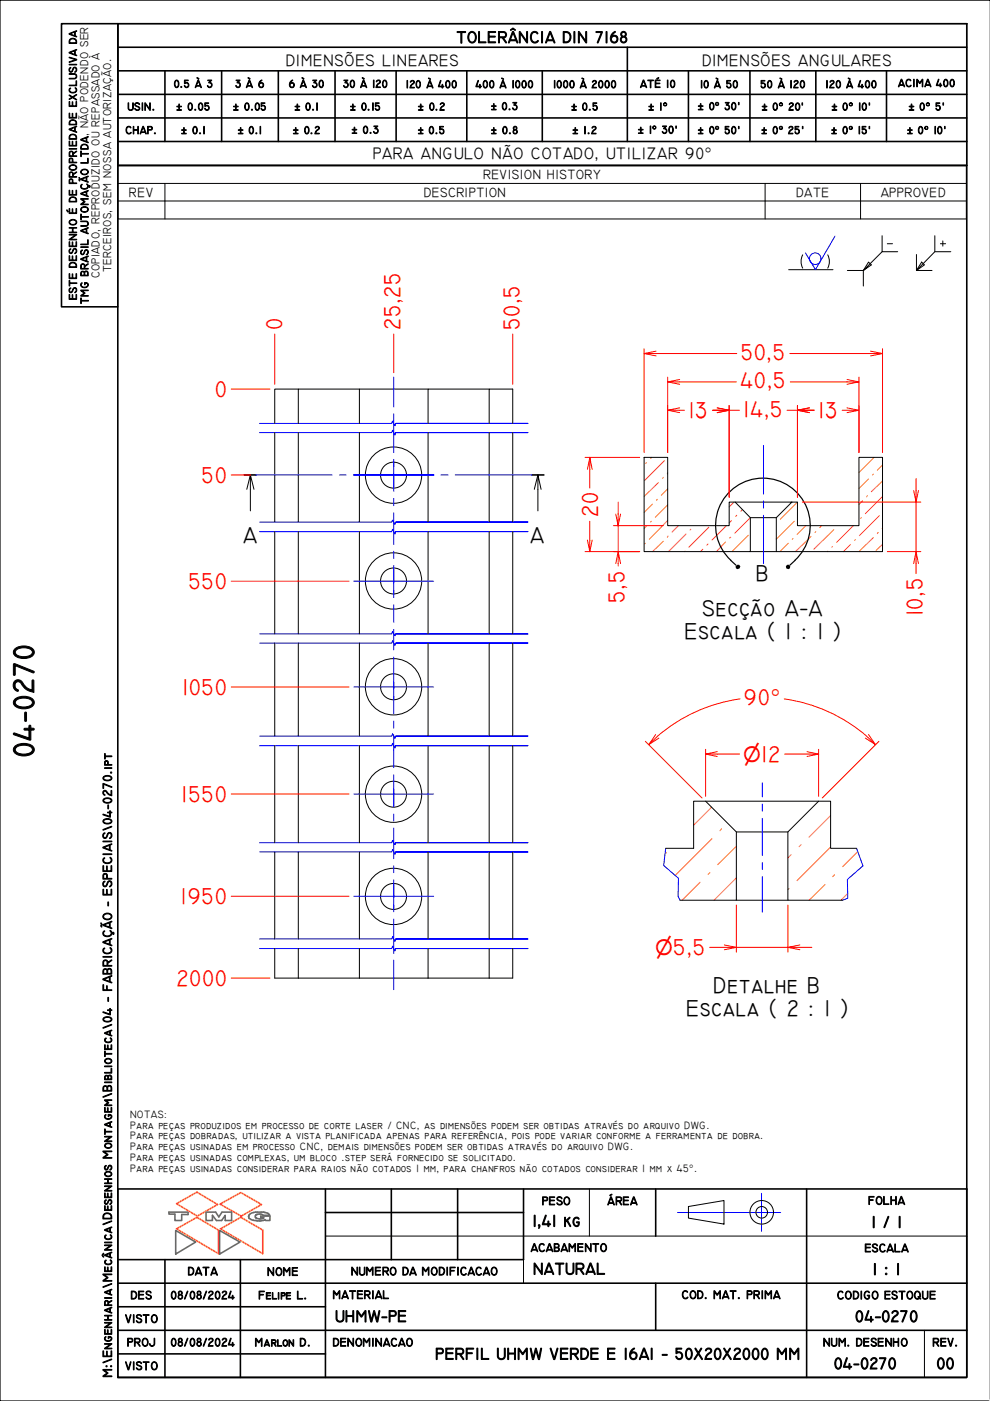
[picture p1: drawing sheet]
<svg xmlns="http://www.w3.org/2000/svg" width="210mm" height="297mm" viewBox="0 0 210 297" stroke-linecap="round" stroke-linejoin="round" font-family="sans-serif">
<!-- layer: TMG - Hachura -->
<g fill="none" stroke="#ff8000" stroke-width=".21">
<path d="M137.1 98.1l-.2 .1M138.2 97l-.3 .2M140.9 97.6l-4.2 4.3M185.3 97l-3.2 3.2M187.1 98.6l-1.1 1.1M136.8 115.2l-.1 .1M137.1 111.5l-.5 .5M138.1 110.5l-.2 .2M138.3 106.9l-1.7 1.8M139.4 105.9l-.2 .2M139.6 102.3l-3 3M140.6 114.8l-2.3 2.2"/>
<path d="M140.6 101.2l-.1 .3M141.6 110.3l-3.9 4M141.6 107l-2.7 2.7M141.6 103.7l-1.4 1.3M141.6 100.3l-.1 .1M141.6 113.7l-.1 .2M143.8 111.4l-1.3 1.4M145.3 116.9l-.2 .1M145.5 113.2l-3.8 3.8M146.5 112.2l-.2 .2M149 116.4l-.5 .6M150.1 115.3l-.2 .3"/>
<path d="M150.3 111.8l-4.3 4.2M153.8 114.9l-1.9 2.1M154 111.4l-3 3.1M154.9 113.9l-.2 .2M155.1 110.3l-.5 .6M155.6 106.5l-1 1M156.2 109.2l-.2 .3M157.4 108.1l-.3 .3M158.7 113.5l-3.5 3.5M159.1 109.8l-3.3 3.3M167.1 115.2l-1.7 1.8M168.1 114.2l-.1 .1"/>
<path d="M168.4 110.5l-3.8 3.8M169.1 106.5l-3.7 3.6M170.9 111.4l-1.9 1.9M172 113.7l-3.3 3.3M173 112.7l-.2 .2M174.2 111.4l-.4 .5M175.5 116.9l-.1 .1M176.5 115.9l-.1 .1M176.8 112.3l-4.2 4.1M180.3 115.4l-1.5 1.6M180.9 111.4l-3.5 3.6M181.4 114.4l-.2 .2"/>
<path d="M182.6 109.8l-.1 .1M182.9 106.2l-.8 .8M183.9 105.1l-.2 .3M184.1 101.5l-2 2.1M185.2 114l-3.1 3M185.2 100.5l-.2 .2M186.2 112.9l-.2 .2M186.4 109.3l-4.2 4.3M187 112h.1M187.1 115.4l-1.3 1.3M187.1 105.3l-3.6 3.6M187.1 102l-2.4 2.3"/>
<path d="M150.9 171.1l-3.8 3.8M151 177.8l-7.8 7.8M153 175.7l-.3 .4M156.1 179.4l-4 3.9M169.8 179.1l-.4 .4M176.1 179.6l-7.1 7.1M176.1 172.9l-4.6 4.6M141.3 180.8l-.2 .2M148.4 187.1l-3.8 3.8M150.5 185l-.4 .4M156.1 186.1l-4.7 4.8M167.3 188.4l-.3 .2"/>
<path d="M167.7 181.2l-.7 .7M174.9 187.6l-3.4 3.3M177 185.4l-.5 .5M179.7 189.4l-1.4 1.5M181.9 180.5l-3.3 3.3"/>
</g>
<!-- layer: TMG - Linha de Quebra -->
<g fill="none" stroke="#00f" stroke-width=".21">
<path d="M55 91.7h28.1l.1-.5 .5 1 .2-.5h28h-28M55 89.8h28.1l.1-.5 .5 1 .2-.5h28h-28M55 112.7h28.1l.1-.5 .5 1 .2-.5h28h-28M55 110.7h28.1l.1-.4 .5 .9 .2-.5h28h-28M55 136.3h28.1l.1-.5 .5 1 .2-.5h28h-28M55 134.4h28.1l.1-.5 .5 .9 .2-.4h28h-28M55 158.1h28.1l.1-.5 .5 1 .2-.5h28h-28M55 156.1h28.1l.1-.5 .5 1 .2-.5h28h-28M55 178.7h28.1l.1-.5 .5 .9 .2-.4h28h-28M141.1 179.9l-.4 3.6 3.1 2.7v3.8l.4 .9M181.6 179.9l1.4 3.7-3.3 2.9v3.9l-1.1 .5M55 180.6h28.1l.1-.5 .5 1 .2-.5h28h-28"/>
<path d="M55 199.1h28.1l.1-.5 .5 1 .2-.5h28h-28M55 201.1h28.1l.1-.5 .5 1 .2-.5h28h-28"/>
</g>
<g fill="none" stroke="#000" stroke-width=".21">
<path d="M58.3 91.7v19M63.2 82.5h-4.9v7.3M63.2 91.7v19M76.2 82.5h-13v7.3M76.2 91.7v19M90.8 82.5h-14.6v7.3M90.8 91.7v19M103.7 82.5h-12.9v7.3M103.7 89.8v-7.3h5v7.3M103.7 91.7v19M108.7 91.7v19M136.6 97h5v14.4h13v-4.9h1.3l3.2 3.3v7.2h-22.5z"/>
<path d="M58.3 112.7v21.7M63.2 112.7v21.7M76.2 112.7v21.7M90.8 112.7v21.7M103.7 112.7v21.7M108.7 112.7v21.7M155.9 106.5h13.2v4.9h13v-14.4h5v20h-22.5v-7.2l3.3-3.3M159.1 109.8h5.5M159.1 117h5.5M58.3 136.3v19.8M63.2 136.3v19.8M76.2 136.3v19.8"/>
<path d="M90.8 136.3v19.8M103.7 136.3v19.8M108.7 136.3v19.8M58.3 158.1v20.6M63.2 158.1v20.6M76.2 158.1v20.6M90.8 158.1v20.6M103.7 158.1v20.6M108.7 158.1v20.6M141.1 179.9h6v-10h2.5l6.5 6.5v14.5h-11.9M149.6 169.9h24M156.1 176.4h10.9"/>
<path d="M181.6 179.9h-5.5v-10h-2.5l-6.6 6.5v14.5h11.6M58.3 180.6v18.5M63.2 180.6v18.5M76.2 180.6v18.5M90.8 180.6v18.5M103.7 180.6v18.5M108.7 180.6v18.5M156.1 190.9h10.9M58.3 201.1v6.3h50.4v-6.3M63.2 201.1v6.3M76.2 201.1v6.3M90.8 201.1v6.3"/>
<path d="M103.7 201.1v6.3"/>
<circle cx="83.4" cy="100.7" r="2.75"/>
<circle cx="83.4" cy="100.7" r="6"/>
<circle cx="83.4" cy="123.2" r="2.75"/>
<circle cx="83.4" cy="123.2" r="6"/>
<circle cx="83.4" cy="145.6" r="2.75"/>
<circle cx="83.4" cy="145.6" r="6"/>
<circle cx="83.4" cy="168.4" r="2.75"/>
<circle cx="83.4" cy="168.4" r="6"/>
<circle cx="83.4" cy="190.1" r="2.75"/>
<circle cx="83.4" cy="190.1" r="6"/>
</g>
<path d="M51.7 100.7h2.7M112.7 100.7h2.6" fill="none" stroke="#000" stroke-width=".34"/>
<path d="M53.1 100.7l-.8 3M53.8 103.7l-.7-3v7.6M114 100.7l-.7 3M114.7 103.7l-.7-3v7.6" fill="none" stroke="#000" stroke-width=".21"/>
<!-- layer: TMG - Bordas do Detalhe -->
<path d="M154.9 118.8l1.1 1M155 118.8a10 10 0 0 1-.4-14.4 10 10 0 0 1 14.4 0 10 10 0 0 1-.5 14.4M168.6 118.8l-1.1 1" fill="none" stroke="#000" stroke-width=".25"/>
<g fill="#000">
<path d="M156 120.1l.3-.4h.4l.3 .4-.2 .4-.4 .2-.4-.2z" fill-rule="evenodd"/>
<path d="M166.9 119.7h.4l.3 .4-.1 .4-.4 .2-.4-.2-.1-.4z" fill-rule="evenodd"/>
</g>
<!-- layer: BORDA -->
<path d="M210 0h-210v297h210" fill="none" stroke="#000" stroke-width=".25"/>
<path d="M25 5h180v287h-180z" fill="none" stroke="#000" stroke-width=".34"/>
<!-- layer: TMG - Laranja -->
<path d="M37.4 255.2l4.3-2.4 4.4 2.6-4.3 2.4zM46.7 255.3l4.4-2.5 4.4 2.6-4.4 2.4zM37.4 260.5l4.3-2.4 4.6 2.7v5zM46.7 260.5l4.4-2.4 4.6 2.7v5z" fill="none" stroke="#f49800" stroke-width=".34"/>
<!-- layer: TMG - Marrom -->
<path d="M35.8 257h4.1v.5h-1.4v1.3h-1.4v-1.4h-1.3zM43.7 257h2l.7 1 .7-1h2v1.8h-1.3v-1.1l-.8 1.1h-1.1l-.9-1.1v1.1h-1.3zM52.9 257.5a4.1 4.1 0 0 1 4.2-.1v.3h-1.3a1.02 1.02 0 0 0-1.7 .3 1.46 1.46 0 0 0 1.9 .2h-.7v-.4h1.9v1h-.9l-.1-.2a4 4 0 0 1-3.4-.3l-.1-.4zM37.3 260.9l4.2 2.4-4.2 2.6zM46.6 260.9l4.3 2.4-4.3 2.6z" fill="none" stroke="#716f5f" stroke-width=".34"/>
<!-- layer: TMG - Simbolos -->
<path d="M205 292l5 5" fill="none" stroke="#fff" stroke-width=".21"/>
<g fill="none" stroke="#000" stroke-width=".34">
<path d="M25 10h180M25 15h180M35 15v15M47 15v15M59 15v15M71 15v15M84 15v15M99 15v15M115 15v15M133 10v20M146 15v15M159 15v15"/>
<path d="M173 15v15M188 15v15M25 20h180M25 25h180M25 30h180M205 35.1h-180v-30.1h-12v60.1h12M25 252.1h180v39.9h-180zM69 257.1h42M69 252.1v39.9M83 252.1v15M97 252.1v15M111 252.1v15h-42"/>
<path d="M139 252.1v10M171 252.1v39.9M25 272.1h180M25 277.1h44M35 267.1v24.9M51 267.1v24.9M139 272.1v10M25 282.1h180M25 287h44"/>
</g>
<g fill="none" stroke="#000" stroke-width=".21">
<path d="M25 38.9v-3.8h179.9v3.8M35 38.9v7.5M162.2 38.9v7.5M182.5 38.9v7.5M204.9 38.9h-179.9v3.7M204.9 38.9v7.5h-179.9v-3.8M205 35.1v-30.1h-180v60.1M25 42.6h179.9M179.7 57.3h3.3M187 53.4l-4 3.9 1.7-1.1-.6-.6-1.1 1.7v3.3M187 50v3.4h3.3M188.1 51.7h1.1"/>
<path d="M194.3 54v3.3M195.4 55.6l.6 .6-1.7 1.1zM198.2 50v3.4M199.4 51.7h1.1M199.9 51.1v1.1M201.6 53.4h-3.4l-3.9 3.9h3.3M125 252.1v10M146 255.8l7.5-1.3v5l-7.5-1.2zM69 262.1h136M111 267.1v5M196 282.1v9.9"/>
<circle cx="161.5" cy="257" r="2.5"/>
<circle cx="161.5" cy="257" r="1.23"/>
</g>
<!-- layer: TMG - Linha de Centro -->
<g fill="none" stroke="#00f" stroke-width=".21">
<path d="M83.5 80v6.3M83.5 87.7v8.3M83.5 97.4v1.5M161.9 94.4v10.4M83.5 100.4v3.8M83.5 105.7v1.5M83.5 108.7v6.7M83.5 116.9v1.5M83.5 119.9v3.7M161.9 106.2v1.5M161.9 109.2v10.3M83.5 125.2v1.5"/>
<path d="M83.5 128.2v3.7M83.5 133.5v4.3M83.5 139.3v3.7M83.5 144.6v1.5M83.5 147.6v3.7M83.5 152.9v1.5M83.5 155.8v7M83.5 164.3v1.5M83.5 167.2v3.9M83.5 172.6v1.5M83.5 175.5v6.6M161.6 166v2.9"/>
<path d="M161.6 170.5v1.5M161.6 173.5v7.9M83.5 183.6v1.4M83.5 186.5v3.9M83.5 191.9v1.4M83.5 194.8v7.3M161.6 182.9v1.4M161.6 185.9v7.5M83.5 203.6v6.2M143.7 257.1h21.8M161.5 253v8.1"/>
</g>
<!-- layer: TMG - Bordas -->
<path d="M25 267.1h44" fill="none" stroke="#000" stroke-width=".34"/>
<path d="M167.2 57.2h9.4M170.2 54l-.4 1.4 .4 1.5M175.5 54l.4 1.4-.4 1.5" fill="none" stroke="#000" stroke-width=".21"/>
<!-- layer: TMG - Simbologia Usinagem -->
<g fill="none" stroke="#00f" stroke-width=".21">
<path d="M177 50.1l-4.1 7.1-2.1-3.6"/>
<circle cx="172.8" cy="54.8" r="1.23"/>
</g>
<!-- layer: TMG - Marca de Centro -->
<g fill="none" stroke="#00f" stroke-width=".21">
<path d="M83.5 98.2v5M54.1 100.7h16.3M72 100.7h1.4M74.9 100.7h8.6h-8.5M91.9 100.7h-8.4h8.5M93.5 100.7h1.5M96.5 100.7h16.3M75 123.2h16.9M83.5 120.7v5M75 145.7h16.9M83.5 143.1v5M75 168.3h16.9"/>
<path d="M83.5 165.9v5M75 190h16.9M83.5 187.6v5"/>
</g>
<!-- layer: TMG - Cota -->
<g fill="none" stroke="#f00" stroke-width=".21">
<path d="M58.3 70.8v10.7M83.5 70.8v8.2M108.7 70.8v10.7M136.6 75l2.5 .5M136.6 73.9v22.1M139.1 74.5l-2.5 .5h19.6M141.6 80v16M167.5 75h19.6l-2.5 .5M182.1 80v16M184.6 74.5l2.5 .5M187.1 73.9v22.1M49 82.5h8.2"/>
<path d="M124 97h11.6M125.1 97l-.6 2.5M125.6 99.5l-.5-2.5v6.5M141.6 87l2.5 .5M141.6 81l2.5 .5M144.1 86.5l-2.5 .5h3.5M144.1 80.5l-2.5 .5h14.5M151 87h3.6l-2.5 .5M152.1 86.5l2.5 .5h2.2M154.6 86v19.4M166.9 87h2.2l2.5 .5M167.6 81h14.5l-2.5 .5"/>
<path d="M169.1 86v19.4M171.6 86.5l-2.5 .5h3.5M178.6 87h3.5l-2.5 .5M179.6 86.5l2.5 .5M179.6 80.5l2.5 .5M49 100.7h4.2M124 117h11.6M125.1 110.5v6.5l-.6-2.5M125.6 114.5l-.5 2.5M130 111.4h10.6M131.1 106.5v4.9l-.5-2.4M131.6 119.5l-.5-2.5v3"/>
<path d="M131.6 109l-.5 2.4v5.6l-.5 2.5M170.1 106.5h25.1M188.1 117h7.1M194.2 101.5v5l-.5-2.5M194.7 119.5l-.5-2.5v4.6M194.7 104l-.5 2.5v10.5l-.5 2.5M49 123.2h25M49 145.7h25M136.8 157.2l12 12M139 155.7l-1.4 2.1 1.8-1.6M139.7 156.5l-2.1 1.3M149.6 159.9l2.5 .5"/>
<path d="M149.6 158.9v10M152.1 159.4l-2.5 .5h7.2M156.9 148.2a34 34 0 0 0-17.5 7.9M166.3 148.2a34 34 0 0 1 17.5 7.9M166.4 159.9h7.2l-2.5 .5M171.1 159.4l2.5 .5M173.6 158.9v10M183.8 156.2l1.8 1.6-2.1-1.3M184.1 155.7l1.5 2.1M186.4 157.2l-12.1 12M49 168.3h25M49 190h25"/>
<path d="M156.1 191.9v10M167 191.9v10M49 207.4h8.2M150.5 200.9h5.6l-2.5 .5M153.6 200.3l2.5 .6h10.9l2.6 .5M169.6 200.3l-2.6 .6h5.1"/>
</g>
<text font-size="6.4" x="7.2" y="160.6" transform="rotate(-90 7.2 160.6)">04-0270</text>
<g font-size="4.9" fill="#f00">
<text x="59.9" y="70" transform="rotate(-90 59.9 70)">0</text>
<text x="84.8" y="70" transform="rotate(-90 84.8 70)">25,25</text>
<text x="110.2" y="70" transform="rotate(-90 110.2 70)">50,5</text>
<text x="157.1" y="76.3">50,5</text>
<text x="157" y="82.3">40,5</text>
<text x="45.6" y="84.1">0</text>
<text x="146" y="88.6">13</text>
<text x="157.6" y="88.3">14,5</text>
<text x="173.5" y="88.6">13</text>
<text x="42.8" y="102.4">50</text>
<text x="126.7" y="109.7" transform="rotate(-90 126.7 109.7)">20</text>
<text x="40" y="124.8">550</text>
<text x="132.4" y="127.8" transform="rotate(-90 132.4 127.8)">5,5</text>
<text x="195.6" y="130.7" transform="rotate(-90 195.6 130.7)">10,5</text>
<text x="38.6" y="147.3">1050</text>
<text x="157.7" y="149.5">90°</text>
<text x="38.4" y="170">1550</text>
<text x="38.3" y="191.7">1950</text>
<text x="37.4" y="209.1">2000</text>
</g>
<g font-size="4.9">
<text x="51.6" y="115.2">A</text>
<text x="112.4" y="115.2">A</text>
<text x="160.3" y="123.1">B</text>
<text x="148.8" y="130.6">Secção A-A</text>
<text x="145.1" y="135.5">Escala ( 1 : 1 )</text>
<text x="145.5" y="215.3">Escala ( 2 : 1 )</text>
<text x="151.2" y="210.5">Detalhe B</text>
</g>
<g font-size="4.4" fill="#f00">
<text x="157.6" y="161.5">⌀12</text>
<text x="138.9" y="202.6">⌀5,5</text>
</g>
<g font-size="3.6">
<text x="96.8" y="9.1">TOLERÂNCIA DIN 7168</text>
<text x="60.6" y="14.1">DIMENSÕES LINEARES</text>
<text x="148.8" y="14">DIMENSÕES ANGULARES</text>
<text x="79.1" y="33.8">PARA ANGULO NÃO COTADO, UTILIZAR 90°</text>
<text x="112.9" y="260">1,41 kg</text>
<text x="184.7" y="260.3">1 / 1</text>
<text x="113" y="270.2">NATURAL</text>
<text x="185" y="270.3">1 : 1</text>
<text x="71" y="280.3">UHMW-PE</text>
<text x="181.3" y="280.3">04-0270</text>
<text x="92.3" y="288.2">PERFIL UHMW VERDE E 16A1 - 50X20X2000 MM</text>
<text x="176.8" y="290.3">04-0270</text>
<text x="198.5" y="290.3">00</text>
</g>
<g font-size="2.9">
<text x="27.3" y="41.7">REV</text>
<text x="89.8" y="41.7">DESCRIPTION</text>
<text x="102.4" y="38">REVISION HISTORY</text>
<text x="168.8" y="41.7">DATE</text>
<text x="186.8" y="41.7">APPROVED</text>
</g>
<text font-size="2.8" x="23.7" y="292" transform="rotate(-90 23.7 292)">M:\Engenharia\Mecânica\Desenhos Montagem\Biblioteca\04 - FABRICAÇÃO - ESPECIAIS\04-0270.ipt</text>
<g font-size="2.5">
<text x="21.1" y="59" transform="rotate(-90 21.1 59)">COPIADO, REPRODUZIDO OU REPASSADO À</text>
<text x="23.5" y="57.8" transform="rotate(-90 23.5 57.8)">TERCEIROS, SEM NOSSA AUTORIZAÇÃO.</text>
<text x="114.9" y="255.5">PESO</text>
<text x="128.8" y="255.5">ÁREA</text>
<text x="184.1" y="255.4">FOLHA</text>
<text x="112.5" y="265.4">ACABAMENTO</text>
<text x="183.3" y="265.5">ESCALA</text>
<text x="27.7" y="275.4">DES</text>
<text x="36.2" y="275.4">08/08/2024</text>
<text x="39.8" y="270.4">DATA</text>
<text x="54.8" y="275.4">Felipe L.</text>
<text x="56.6" y="270.5">NOME</text>
<text x="70.5" y="275.4">MATERIAL</text>
<text x="74.4" y="270.4">NUMERO DA MODIFICACAO</text>
<text x="144.5" y="275.4">COD. MAT. PRIMA</text>
<text x="177.5" y="275.4">CODIGO ESTOQUE</text>
<text x="26.5" y="280.4">VISTO</text>
<text x="26.9" y="285.4">PROJ</text>
<text x="36.2" y="285.4">08/08/2024</text>
<text x="54" y="285.4">Marlon D.</text>
<text x="70.5" y="285.4">DENOMINACAO</text>
<text x="174.5" y="285.4">NUM. DESENHO</text>
<text x="197.7" y="285.4">REV.</text>
<text x="26.5" y="290.4">VISTO</text>
</g>
<g font-size="2.4">
<text x="27" y="23.4">USIN.</text>
<text x="36.8" y="18.6">0.5 À 3</text>
<text x="37.3" y="23.4">± 0.05</text>
<text x="49.4" y="23.4">± 0.05</text>
<text x="49.9" y="18.6">3 À 6</text>
<text x="61.2" y="18.6">6 À 30</text>
<text x="62.4" y="23.4">± 0.1</text>
<text x="72.7" y="18.6">30 À 120</text>
<text x="74.2" y="23.4">± 0.15</text>
<text x="86" y="18.7">120 À 400</text>
<text x="88.6" y="23.4">± 0.2</text>
<text x="100.8" y="18.7">400 À 1000</text>
<text x="104.1" y="23.3">± 0.3</text>
<text x="117.3" y="18.7">1000 À 2000</text>
<text x="121.1" y="23.4">± 0.5</text>
<text x="135.7" y="18.6">ATÉ 10</text>
<text x="137.4" y="23.4">± 1°</text>
<text x="147.9" y="23.3">± 0° 30'</text>
<text x="148.4" y="18.7">10 À 50</text>
<text x="161.2" y="18.7">50 À 120</text>
<text x="161.5" y="23.4">± 0° 20'</text>
<text x="175" y="18.7">120 À 400</text>
<text x="176.3" y="23.4">± 0° 10'</text>
<text x="190.4" y="18.4">ACIMA 400</text>
<text x="192.6" y="23.4">± 0° 5'</text>
<text x="26.6" y="28.4">CHAP.</text>
<text x="38.4" y="28.4">± 0.1</text>
<text x="50.4" y="28.4">± 0.1</text>
<text x="62.1" y="28.4">± 0.2</text>
<text x="74.5" y="28.3">± 0.3</text>
<text x="88.6" y="28.4">± 0.5</text>
<text x="104.1" y="28.4">± 0.8</text>
<text x="121.3" y="28.4">± 1.2</text>
<text x="135.2" y="28.3">± 1° 30'</text>
<text x="147.9" y="28.4">± 0° 50'</text>
<text x="161.4" y="28.4">± 0° 25'</text>
<text x="176.2" y="28.4">± 0° 15'</text>
<text x="192.3" y="28.4">± 0° 10'</text>
<text x="16.3" y="63.6" transform="rotate(-90 16.3 63.6)">ESTE DESENHO É DE PROPRIEDADE EXCLUSIVA DA</text>
<text x="18.7" y="64.5" transform="rotate(-90 18.7 64.5)">TMG BRASIL AUTOMAÇÃO LTDA, NÃO PODENDO SER</text>
</g>
<g font-size="2.3">
<text x="27.6" y="237">NOTAS:</text>
<text x="27.6" y="239.3">Para peças produzidos em processo de corte laser / CNC, as dimensões podem ser obtidas através do arquivo DWG.</text>
<text x="27.6" y="241.6">Para peças dobradas, utilizar a vista planificada apenas para referência, pois pode variar conforme a ferramenta de dobra.</text>
<text x="27.6" y="243.9">Para peças usinadas em processo CNC, demais dimensões podem ser obtidas através do arquivo DWG.</text>
<text x="27.6" y="246.2">Para peças usinadas complexas, um bloco .step será fornecido se solicitado.</text>
<text x="27.6" y="248.4">Para peças usinadas considerar para raios não cotados 1 mm, para chanfros não cotados considerar 1 mm x 45°.</text>
</g>
</svg>
